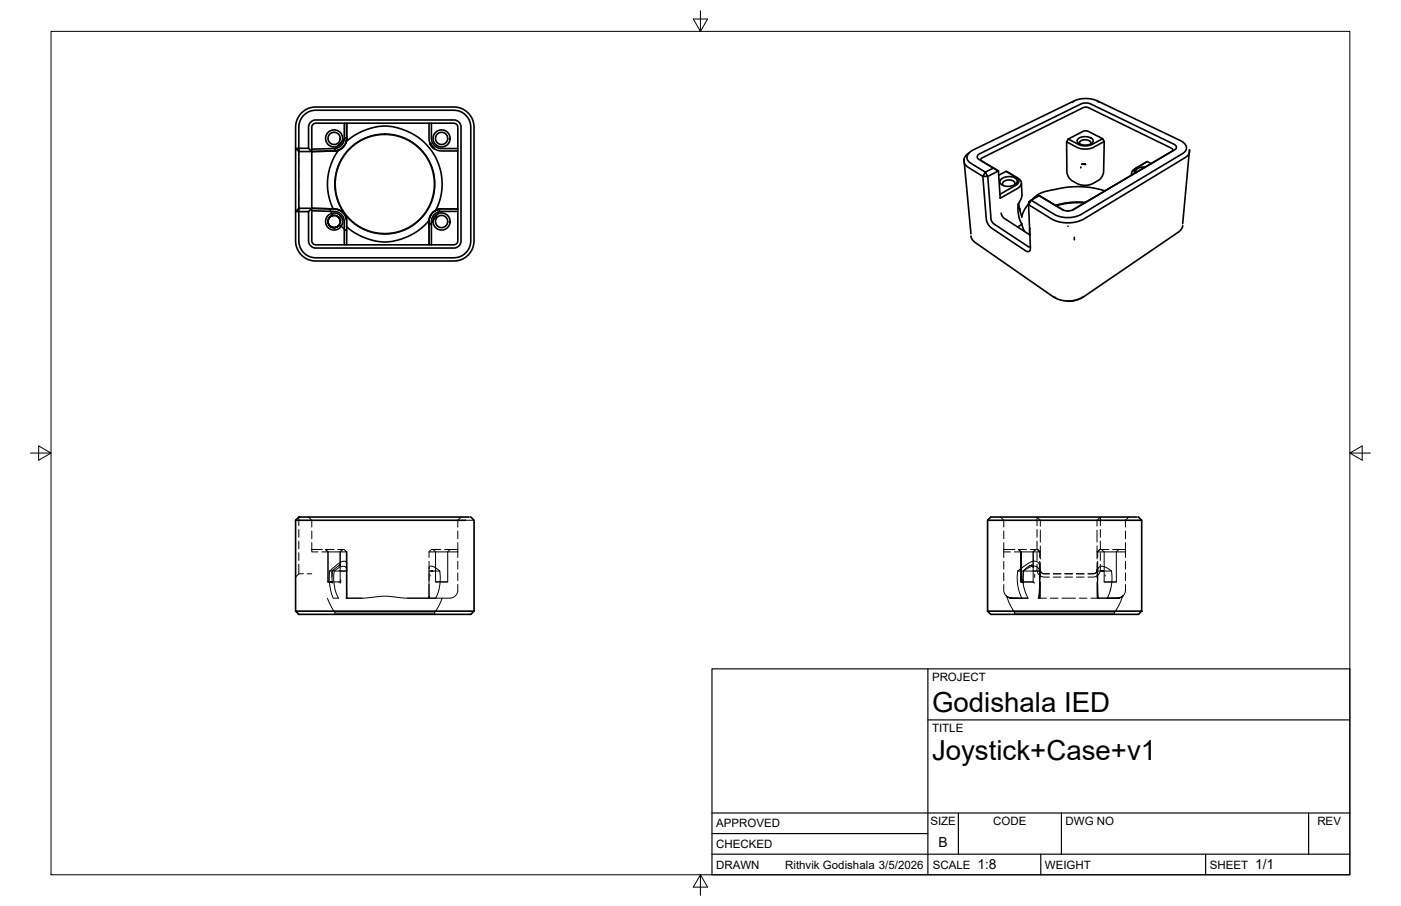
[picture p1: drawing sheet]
<svg xmlns="http://www.w3.org/2000/svg" width="432mm" height="279mm" viewBox="0 0 432 279" stroke-linecap="round" stroke-linejoin="round" font-family="sans-serif">
<!-- layer: Hidden -->
<g fill="none" stroke="#000" stroke-width=".31">
<path d="M92.1 45.7v2.1M92.1 48.9v2.4M92.1 52.5v2.4M92.1 56.1v2.4M92.1 59.7v2.3M96.1 46.7h.1M98.9 46.7h-2.8M103.4 46.5h.1M103.5 46.5h-.1M104.1 46.4l-.4 .1M104.3 46.3l-.1 .1M104.4 46.3l-1 .2"/>
<path d="M104.8 46.1l-.2 .1M105.6 45.6l-.7 .4M106 45.1l-.3 .3M106.5 44.2l-.4 .8M106.7 43.9l-.1 .2M106.8 43.3l-.1 .3M106.8 42.6v.7M106.8 43.3v-.2v.2M106.8 43l-.1 .7M106.8 43h.1M106.8 43v.1M106.8 42.3l-2.4 2.4-1.4 1.9"/>
<path d="M106.8 42.1l-2.2 2.1-1.8 2.4h-2.7M132.5 44.2l1.4 1.6M132.5 44.2h.1M132.5 44.2l.1 .1M132.6 44.3h.1M132.6 44.4h.1M132.6 44.4l.1 .1M132.8 44.7l-.1-.1 .8 1M132.8 44.7h.1M132.9 44.9l.1 .1M133 45h.1M133.1 45.1l.1 .1"/>
<path d="M133.2 45.2h.1M133.3 45.3l.1 .1M133.6 45.6l.1 .1M133.7 45.7h.1M133.7 45.8h.1M133.8 45.8h.1M92.1 63.2v2.1M101.1 68.3v.1M101.1 68.2v.1M101.1 68.5v.1M101.1 68v.1M101.1 68.7h.1"/>
<path d="M101.2 67.9h-.1M101.2 68.8v.1M101.2 67.7v.1M101.2 69h.1M101.3 67.5l-.1 .1M101.3 69.1v.1M101.3 67.4v.1M101.4 69.3h.1M101.4 67.3h.1M101.5 69.4v.1M101.5 64.4l.8 1.9-1.1 1.5-.1 .9 .3 .7 .7 .6 .7 .2 2-.7 2 1.9M101.5 67.1v.1"/>
<path d="M101.6 69.5v.1M101.6 67v.1M101.7 69.7h.1M101.7 64.4h.2M101.8 69.8h.1M101.9 66.8l-.2 .2M101.9 69.9h.1M102.1 70h.1M102.2 70l.1 .1M102.2 66.6h.1M102.3 66h.1M102.4 70.1h.1"/>
<path d="M102.4 66l-.3 .7M102.5 66.5l-.3 .1M102.5 70.1h.1M102.6 66.5h-.1M102.7 70.2h.1M102.8 66.4l-.1 .1M102.8 70.2h.1M102.8 66.4h.1M103 70.2h.1M103 66.4h.1M103.1 66.4l.2 .1M103.2 70.2h-.1"/>
<path d="M103.4 70.1l-.1 .1M103.5 70.1h.1M103.7 70l-.1 .1M103.8 66.6l-1-.2-.9 .4M103.8 70h.1M103.9 66.7h.1M104 66.7v.1M104 66.7l.1 .1M104.1 69.8l-.2 .1M104.2 66.8l.1 .2M104.2 66.8v.1M104.2 66.9l.1 .1"/>
<path d="M104.2 64.6l-2.6-.2 .8 1.7-.1 .4M104.2 69.7h.1M104.3 67h.1M104.3 69.6h.1M104.4 67.1l.1 .1M104.4 64.7l.6 .3M104.4 67.1h.1M104.5 67.3h.1M104.5 69.4l-.1 .2 .1-.2M104.6 67.4l.1 .1M104.6 67.4v.1M104.7 67.5v.2"/>
<path d="M104.7 67.6h.1M104.7 67.7l.1 .2M104.8 67.7v.1M104.8 68h.1M104.8 68.6l-.2 .7zM104.8 68.1h.1M104.8 68.2l.1 .1M104.8 68.1l.1 .2M105 69.6h-.7M105 69.6h.1M105.2 65.1l.6 .6M105.9 65.8l.2 .2"/>
<path d="M106.1 66.1h.1M106.3 66.3l.1 .2M106.5 66.7l.1 .4M106.7 67.2v.2M106.8 67.6v3.6l-1.7-1.6-.6-.2M132.2 69.6v5.9M132.4 67.3l-.2 .7M132.5 67l-.1 .1M132.6 66.6l-.1 .2M132.8 66.3l-.1 .1M133.4 65.6l-.5 .5M133.6 65.3l-.1 .1"/>
<path d="M133.9 65.1l-.1 .1M134.2 64.9l-.1 .1M134.5 64.8l-.2 .1M134.5 64.8h-.1M134.6 64.7l1-.2-1.2 2.1-2.2 3M134.8 64.7l-.3 .1M135 64.6h.1M135.1 64.6h.1M135.3 64.5h.1M135.4 64.5h.1M135.8 64.5l-1.6 2.6-2 2.5M141.1 64.4h-5l-1.8 .5"/>
<path d="M92.1 159.4v2.7M95.1 159.4l1 1v2.2M142.1 159.4l-1 1v2.2M144.4 159.4h.7M308.4 159.4l1 1v2.2M347.9 159.4l-1 1v2.2M350.2 159.4h.7M92.1 174v3M92.1 163.3v2.4M92.1 166.9v2.4M92.1 170.5v2.3M93.5 177h-1.4l-1 .9"/>
<path d="M94.7 177h1.4M96.1 169.5h3.2M96.1 169.5h.1M96.1 169.5v.7h1.9M96.1 163.8v2.3M96.1 167.3v2.2M100.4 169.5l.7 .7v9.3h1.1M100.5 169.5h2.4M101.6 176.1l-.1 3.6 .8 3.6 .4 1.2h1.6a13.1 13.1 0 0 1-1.3-8.4h3.8M101.6 176.1l1.5-1.3a3.9 3.9 0 0 1 3.4-1.7l.3 .7v2.3M102.3 177.1v.9M102.3 176l.1 .1h-.8"/>
<path d="M102.4 179.8l-.2-.3h-1.1h3.3l.6 .3M102.4 176.1v3.6M103 176.1a3.5 3.5 0 0 1 3.4-1.3l.4 .5v.8M104.1 169.5h2l.7 .7h-7.6M104.4 179.5h.4M104.4 174.5l-2 1.6M104.4 174.5h.1M104.5 176l2.3 .1M104.8 174.3h.1M104.8 174.3l-.4 .2M104.8 179.5h.1M104.8 174.2v.1"/>
<path d="M104.8 174.3v-4.1l.8-.7-.8 .7v9.3M104.9 174.3h.1M105 178.7v.6M132.2 176.1v8.4h2.1M132.2 176.1h3.4a14.1 14.1 0 0 1-1.3 8.4M132.2 176.1v-.8a.86 .86 0 0 1 .6-.8 .86 .86 0 0 1 1 .4l1.8 1.2M132.2 170.2v1.7M132.2 173.1v2.4M132.2 176.7v2.3M132.6 177.3l-.1 .4M132.7 176.1h.8zM133 169.5h2.8"/>
<path d="M133 169.5h.1M133 169.5l-.8 .7M133.5 169.5l.7 .7v9.3h3.8v-9.3l.7-.7M137 169.5h4.1M141.1 169.5v.7h-8.9M141.1 163.8v2.3M141.1 167.3v2.2M141.1 170.2v1.7M141.1 173.1v2.4M141.1 176.7v2.3M143.4 160.4h2.7M309.4 169.5h.1"/>
<path d="M309.4 169.5h3.4M309.4 169.5v.7M309.4 170.2h2M309.4 163.8v2.3M309.4 167.3v2.2M309.4 170.2v1.7M309.4 173.1v2.4M309.4 176.7v2.4M313.7 176.1a14.5 14.5 0 0 0 1.2 8.4h-1.4a3.7 3.7 0 0 1-3.3-.6l.2 .1a4 4 0 0 0 3.2 .5h3.3a12.7 12.7 0 0 1-1.5-8.4M313.7 176.1l2.9-2.1a2.38 2.38 0 0 1 3.5-.3l.3 .8 .1 1.6M313.9 169.5l.8 .7v9.3v-9.3zM314 169.5h2.3"/>
<path d="M315.2 178.7l.1 .6M315.3 179.8l.1-.3h-.7h3.6l.6 .3M315.4 176.1h5l-.1 5.9-.3 2.5h.4v-4.2M315.4 176.1l1.2-.8a2.3 2.3 0 0 1 3.7 .3l.1 .5M315.4 176l-1.7 .1M317.5 169.5h2.4l.7 .7h-.2v1.7M317.7 174.4h.1M318.1 174.3l-1.3 .5-1.4 1.3v3.5M318.1 174.3l.1 .1M318.2 174.4h.1M318.3 174.4l.1 .2M318.3 174.4h.1"/>
<path d="M318.3 174.5h.1M318.4 174.5v.1M318.4 176l2.1 .1M318.4 174.6v.1M318.4 174.6v.2M318.4 174.7h.1M318.4 174.8v-4.6l.8-.7-.8 .7v9.3h-3.7M318.4 174.7v.2M318.9 177.1v.9M319.6 162.1v-2.7l1 1v1.9M319.6 174v1.7a2.28 2.28 0 0 0 2.3 2.3h1.5M319.6 163.3v2.4"/>
<path d="M319.6 166.9v2.4M319.6 170.5v2.3M319.7 169.5l.7 .7h-7.8M320.4 173.1v2.4M320.4 176.7v2.4M320.5 176.1l-.1 8.4M320.6 179.4l-.2 5.1M320.6 173.5v2.2a1.23 1.23 0 0 0 1.3 1.3h1.5h-1.5a1.23 1.23 0 0 1-1.3-1.3v2.5M320.6 163.5v3.7M320.6 168.4v4M324.6 177h2.4M324.6 178h2.4"/>
<path d="M328.2 177h2.4M328.2 178h2.4M331.7 177h2.4M331.7 178h2.4M338.1 173.5v2.2a1.23 1.23 0 0 1-1.2 1.3h-1.6h1.6a1.23 1.23 0 0 0 1.2-1.3v2.5M338.1 179.4l.2 5.1M338.1 163.5v3.7M338.1 168.4v4M338.3 170.2h8.6M338.3 176.1a1.54 1.54 0 0 1 1-1.5 1.54 1.54 0 0 1 1.7 .4l1.6 1.1M338.3 170.2v1.7M338.3 173.1v2.4"/>
<path d="M338.3 176.7v2.4M339.1 169.5l-.8 .7M339.1 162.1v-2.7l-1 1v1.9M339.1 174v1.7a2.31 2.31 0 0 1-2.2 2.3h-1.6M339.1 163.3v2.4M339.1 166.9v2.4M339.1 170.5v2.3M339.3 176.1h1zM339.6 169.5l.7 .7v9.3h3.8v-9.3l.7-.7M340.6 177.3l.1 .4M341.8 169.5h-2.9l-.8 .7h.2M342.6 176.1l.1 3.1-.5 3"/>
<path d="M342.6 176.1h-4.3v6.7l.3 1.7M342.9 169.5h4M346.9 169.5v.7M346.9 163.8v2.3M346.9 167.3v2.2M346.9 170.2v1.7M346.9 173.1v2.4M346.9 176.7v2.4M100.9 184.5l1 2.2 1.4 2.4-.2 .4M103.3 189.1h30.6M106.7 184.5h.1M106.8 181.5l-.1 3"/>
<path d="M106.8 184.5l5.7-.1a31.9 31.9 0 0 1 12.2 0l7.5 .1M106.8 184.5h.1M106.8 184.5h4.8M132.2 180.3v4.2M132.2 183.9v.6h-6.6M132.2 184.5h2.1M136.3 184.5l-1 2.2-1.4 2.4 .2 .4M141.1 180.3v1.6a2.49 2.49 0 0 1-2.5 2.6h-4.3M309.4 180.3v1.7a2.53 2.53 0 0 0 2.5 2.5h1.7M310.3 183.9l-.2-.2 1.3 3 1.4 2.4-.2 .4M310.4 184l.6 .3-.2-.1M311 184.3l.2 .1z"/>
<path d="M311.2 184.4h.2M311.4 184.4h.3zM311.7 184.4l.2 .1M312.8 189.1h30.6M314.8 184.5h2.1M320.4 184.5h2.1M323.7 184.5h2.4M327.3 184.5h4.2M332.7 184.5h2.3M336.2 184.5h2.1M338.3 180.3v3.4a.51 .51 0 0 0 0 .7 .51 .51 0 0 0 .7 .1h5.4a2.53 2.53 0 0 0 2.5-2.5v-1.7M342.3 181.6l-1.1 2.9h1.5a3.8 3.8 0 0 0 3.3-.6l-.1 .1a3.4 3.4 0 0 1-2.7 .5h-4.9"/>
<path d="M344.6 184.4h.2zM344.6 184.4l-.2 .1M344.8 184.4l1.3-.7-1.3 3-1.4 2.4 .2 .4M351.9 188.5h.1"/>
<circle cx="118.6" cy="56.7" r="15.5"/>
</g>
<!-- layer: Visible -->
<g fill="none" stroke="#000" stroke-width=".51">
<path d="M92.9 34.8a6.1 6.1 0 0 1 4.4-1.8h42.5a6.2 6.2 0 0 1 6.3 6.2v35.1a6.2 6.2 0 0 1-6.3 6.2h-42.5a6.2 6.2 0 0 1-6.2-6.2v-35.1a6.4 6.4 0 0 1 1.8-4.4zM106.1 38v4.7a3.1 3.1 0 0 1-3 3.1l-7 .2M132.2 38v4.7a3.9 3.9 0 0 0 3.9 3.9h5M133 38v4.7a3.1 3.1 0 0 0 3.1 3.1h5M331.2 31.1l-.7 .5M338.1 31.1l.7 .5M95.1 45.7h-4l1 1v-7.5a5.3 5.3 0 0 1 5.2-5.2h42.5a5.3 5.3 0 0 1 5.3 5.2v35.1a5.3 5.3 0 0 1-5.3 5.2h-42.5a5.3 5.3 0 0 1-5.2-5.2v-9h3l1-1.1h-4M96.1 46.7v17.5M96.1 46.7h-4v17.5M103.1 46.6l-7 .1M103.4 46.5l-.3 .1M103.4 46.5h.2"/>
<path d="M103.7 46.5h-.2M103.9 46.4h.1M104.1 46.4h-.2M104.1 46.4h.1M104.2 46.4h-.1M104.3 46.3a17.7 17.7 0 0 0-1.6 18.1M106.7 43.6a17 17 0 0 1 21.2-1.9 17.7 17.7 0 0 1 6.4 23.2M106.7 43.6h.1M106.8 43.3h.1M106.8 43.3l-.1 .3M106.8 43v.1M106.8 43l-.3 1.3-.6 1-1.2 .9-1.3 .3"/>
<path d="M106.8 42.3v.7zM106.8 42.1v-4.1v4.7a3.9 3.9 0 0 1-3.7 3.9l-7 .1M132.5 44v.2M132.5 44.2l.1 .1M132.6 44.3l.2 .4M132.6 44.3v.1M132.6 44.4h.1M132.7 44.4v.1M132.7 44.5l.1 .2M132.8 44.7l.2 .3M133 45l.2 .2M133.2 45.2l.2 .2"/>
<path d="M133.4 45.4l.2 .2M133.4 45.4l.4 .4M133.6 45.7h.1M133.7 45.7h.1M133.7 45.7v.1M133.8 45.8h.1M297.1 49.1l2.2 23M298.7 47.1a2.46 2.46 0 0 0-1.6 2.2 2.46 2.46 0 0 0 1.4 2.4l4.4 2.7 1.1 13.1a4.2 4.2 0 0 0 1.6 2.8l10.4 7a.89 .89 0 0 0 1.1 .2 .89 .89 0 0 0 .5-1l-.6-13.4 7 4.4a10.9 10.9 0 0 0 10.2 0l31-18.9a2.38 2.38 0 0 0 1.4-2.4l-2.1 22.8M306.2 51.8l-2.5 1.3-.8 1.3h1.5l-.7-1.3-4.4-2.7a2.05 2.05 0 0 1-1.3-2 2.05 2.05 0 0 1 1.4-1.8l31.8-15.5a9.1 9.1 0 0 1 6.9 0l25.6 12.2a2.24 2.24 0 0 1 1.5 3.5l-31.8 19.2a9.2 9.2 0 0 1-8.6 0l-7-4.3 2.6-1.4 7.4 4.5M307.7 52.7l.6 8.5 5.3-3.1a1.65 1.65 0 0 0 1.2-1.4 1.65 1.65 0 0 0-1-1.7l-3.7-2.2M307.7 52.7l-5.1-3.1a.53 .53 0 0 1-.3-.5 .53 .53 0 0 1 .5-.5l31-15.4 .8-.2 .9 .2 25.5 12.5a.5 .5 0 0 1 .5 .4 .5 .5 0 0 1-.3 .6l-30.6 18M307.7 52.7l-6-3.5a.95 .95 0 0 1-.5-1 .95 .95 0 0 1 .8-.8l31.2-15.3a3.7 3.7 0 0 1 3 0l25.6 12.4a.91 .91 0 0 1 .8 .7 .91 .91 0 0 1-.5 1l-31.2 18.4a3.9 3.9 0 0 1-3.6 0l-7-4.2"/>
<path d="M307.7 52.7l-3.3 1.7 1 13.2 .3 .7 .6 .8 10.6 6.9 .5 .1M307.8 54l2.3-1.2 3.1 1.9a1.32 1.32 0 0 1 .8 1.3 1.32 1.32 0 0 1-1 1.2l-4.8 2.7M308.5 55.3a3.6 3.6 0 0 1 5 .3 2.11 2.11 0 0 1-2.6 1.9 2.03 2.03 0 0 1-2.7-1.7zM312.8 56.6a2.09 2.09 0 0 0-3.2-.8 .82 .82 0 0 0-.6 .6 .82 .82 0 0 0 .3 .9M314.8 56.5l.2 3.7-.2 .8a7.4 7.4 0 0 0-.3 7.4l.4 .6M329.2 42.9l5.2-2.6 1 .2 4.5 2.3-3.3 1.7a5 5 0 0 1-4.2 0zM332.3 42.8a3.5 3.5 0 0 1 4.6 .4 1.64 1.64 0 0 1-2 1.5 2.38 2.38 0 0 1-2.9-1.4zM333 44.5l.2 .2M333.1 51.5v.3M333.5 50.6l1.1 .1zM336.2 44a2.17 2.17 0 0 0-3.5 0l.1 .4M339.9 42.8l.4 .8-3.2 1.8a6 6 0 0 1-5.2 0l-3.2-1.6 .5-.9"/>
<path d="M340.3 43.6l-.2 9.2a3.5 3.5 0 0 1-1.6 2.8l-1.6 1a5.7 5.7 0 0 1-5 0l-1.4-.8a3.6 3.6 0 0 1-1.7-2.9l-.1-9.1M340.6 58.9a31.2 31.2 0 0 0-20.6 1.1l-2 1.7M348.8 53.6l-.1 .4M353 51.5a2.17 2.17 0 0 0-2.9 1.6v.1M353.6 49.8l-4.4 2.7a1.26 1.26 0 0 0-.3 1.5M354.8 50.4l-1.2-.6-3.3 1.9-.7 .8 .1 .9M92.1 64.2v1.1h-1zM96.1 65l7 .2a3.1 3.1 0 0 1 3 3.1v7.2M96.1 64.2l7 .2a3.9 3.9 0 0 1 3.7 3.9v7.2M96.1 64.2v10.1a1.26 1.26 0 0 0 1.2 1.2h42.5a1.23 1.23 0 0 0 1.3-1.2v-35.1a1.23 1.23 0 0 0-1.3-1.2h-42.5a1.26 1.26 0 0 0-1.2 1.2v7.5l-1-1v-6.5a2.24 2.24 0 0 1 2.2-2.2h42.5a2.24 2.24 0 0 1 2.3 2.2v35.1a2.24 2.24 0 0 1-2.3 2.2h-42.5a2.24 2.24 0 0 1-2.2-2.2v-9M96.1 64.2l5.6 .2M101.1 68.3h.1"/>
<path d="M101.1 68.1v.1M101.1 68.4v.1M101.1 68.6v.1M101.1 67.9v.1M101.2 68.7l.1 .4M101.2 67.8v.1M101.2 67.6v.1M101.3 67.5h.1M101.3 69.2l.1 .1M101.4 67.3l-.1 .1M101.4 69.3l.1 .1M101.5 67.2l-.1 .1"/>
<path d="M101.5 69.5h.1M101.6 69.6l.1 .1M101.7 69.7l.2 .2M101.8 66.8l-.3 .3M101.9 64.4h.4M102 69.9l.2 .1M102 66.7a1.87 1.87 0 0 0-.5 2.8 1.87 1.87 0 0 0 2.8 .1l-.1 .1M102.1 66.7l-.2 .1M102.3 70.1h.2M102.3 66.5h.1M102.5 66.5h.1M102.6 70.1l.1 .1"/>
<path d="M102.6 66.5h.1M102.7 70.2h.1M102.8 66.4h.1M102.9 70.2h.1M102.9 66.4h.1M103.1 70.2h.1M103.1 66.4h.1M103.2 70.2h.1M103.3 66.5h.1M103.4 64.5l1.3 .3 1.1 .9 .7 1 .3 1.4M103.5 70.1h-.1M103.6 70.1h-.1"/>
<path d="M103.8 70h-.1M103.9 66.7h.1M103.9 69.9l-.1 .1M104 66.8h.1M104.1 69.9h-.1M104.2 66.9h.1M104.2 69.7l-.1 .1M104.3 67l.1 .1M104.4 67.1h.1M104.4 69.5h.1M104.5 69.4h.1M104.6 67.4h.1"/>
<path d="M104.7 67.6l.1 .1M104.8 67.8v.1M104.8 68h.1M104.8 68.1v.1M104.9 68.3h.1M132.2 68a17.1 17.1 0 0 1-20.6 5l-2-1-2.8-2M132.2 68.1v.1M134.5 64.8h.1M134.5 64.8l-1.1 .8-.8 1.1-.4 1.1v1.8M134.6 64.7l-.1 .1M134.7 64.7l-.2 .1M134.7 64.7h.1"/>
<path d="M134.9 64.6h.1M135.1 64.6h-.1M135.3 64.5h.4l-1 .2M135.8 64.5h.1M141.1 65.2h-5a3.1 3.1 0 0 0-3.1 3.1v7.2M141.1 64.4h-5a3.9 3.9 0 0 0-3.9 3.9v7.2M308.6 65.7l.3 .9 .6 .7 8 5.2M314.9 69l.9 2.4M314.9 69l-1.3 1M317.1 62.2l.7-.5-.8 1.4zM317.1 62.7l-1.5 2.2-.7 2-1-4.1M317.4 70.4v2.1"/>
<path d="M328.8 65h.7M329.2 69.7l-.1 .1M331.1 73.2v.8M334.3 62.6a22.6 22.6 0 0 0-8.8 .9M334.5 62.4a22.9 22.9 0 0 0-9.2 .9M364.5 69.6l-.3 .9-1 1.1-29.1 19.9a9 9 0 0 1-9.6 0l-23.9-16.7-.8-.8-.5-1.2M324.5 91.5l.9 .3M332.9 92a7.3 7.3 0 0 1-4.1 .9M334.1 91.5l-.8 .3M144.4 159.4h-52.3l-1 1M145.1 159.4l1 1v28.1l-1 1h-53l-1-1v-28.1M350.2 159.4h-44.8l-1 1v28.1l1 1h45.5l1-1v-28.1l-1-1"/>
<path d="M91.1 160.4h52.3M106.8 170.2v14.3M304.4 160.4h47.5M91.1 188.5h55M304.4 188.5h47.5"/>
<circle cx="103" cy="42.7" r="1.87"/>
<circle cx="103" cy="42.7" r="2.63"/>
<circle cx="118.6" cy="56.7" r="15.3"/>
<circle cx="136.1" cy="42.7" r="2.62"/>
<circle cx="136.1" cy="42.7" r="1.87"/>
<circle cx="103" cy="68.3" r="1.87"/>
<circle cx="103" cy="68.3" r="2.63"/>
<circle cx="136.1" cy="68.3" r="2.62"/>
<circle cx="136.1" cy="68.3" r="1.87"/>
</g>
<g fill="#000">
<circle cx="132.5" cy="44.2" r=".25"/>
<circle cx="102.2" cy="66.6" r=".25"/>
<circle cx="104.3" cy="67" r=".25"/>
<circle cx="104.3" cy="69.6" r=".25"/>
<circle cx="104.5" cy="67.2" r=".25"/>
<circle cx="92.1" cy="159.4" r=".25"/>
</g>
<!-- layer: Border -->
<path d="M15.7 9.7h400.3v260.1h-400.3zM215.9 3.3v6.4l-2.2-3.8h4.4l-2.2 3.8M9.4 139.7h6.3l-3.8-2.2v4.4l3.8-2.2M416 139.7l3.8 2.2v-4.4l-3.8 2.2h6.4M215.9 269.8l2.2 3.8h-4.4l2.2-3.8v6.3" fill="none" stroke="#000" stroke-width=".31"/>
<!-- layer: Titleblock -->
<path d="M219.4 206.3h196.6v63.5h-196.6zM286 206.3v63.5M286 222h130M219.4 257.1h66.6M219.4 250.7h196.6M295.4 250.7v12.7M327.1 250.7v12.7M403.3 250.7v12.7M219.4 263.4h196.6M320.8 263.4v6.4M371.6 263.4v6.4" fill="none" stroke="#000" stroke-width=".36"/>
<g font-size="8.5">
<text x="287.3" y="219.5">Godishala IED</text>
<text x="287.3" y="234.5">Joystick+Case+v1</text>
</g>
<g font-size="4.3">
<text x="289.3" y="261.2">B</text>
<text x="301.2" y="268.1">1:8</text>
<text x="386.8" y="268.1">1/1</text>
</g>
<g font-size="3.5">
<text x="287.3" y="210.1">PROJECT</text>
<text x="287.3" y="225.8">TITLE</text>
<text x="220.7" y="255.2">APPROVED</text>
<text x="286.7" y="254.5">SIZE</text>
<text x="306.1" y="254.5">CODE</text>
<text x="328.4" y="254.5">DWG NO</text>
<text x="406" y="254.5">REV</text>
<text x="220.7" y="261.5">CHECKED</text>
<text x="220.7" y="267.9">DRAWN</text>
<text x="242" y="267.9">Rithvik Godishala 3/5/2026</text>
<text x="287.5" y="267.9">SCALE</text>
<text x="322.1" y="267.9">WEIGHT</text>
<text x="372.9" y="267.9">SHEET</text>
</g>
</svg>
